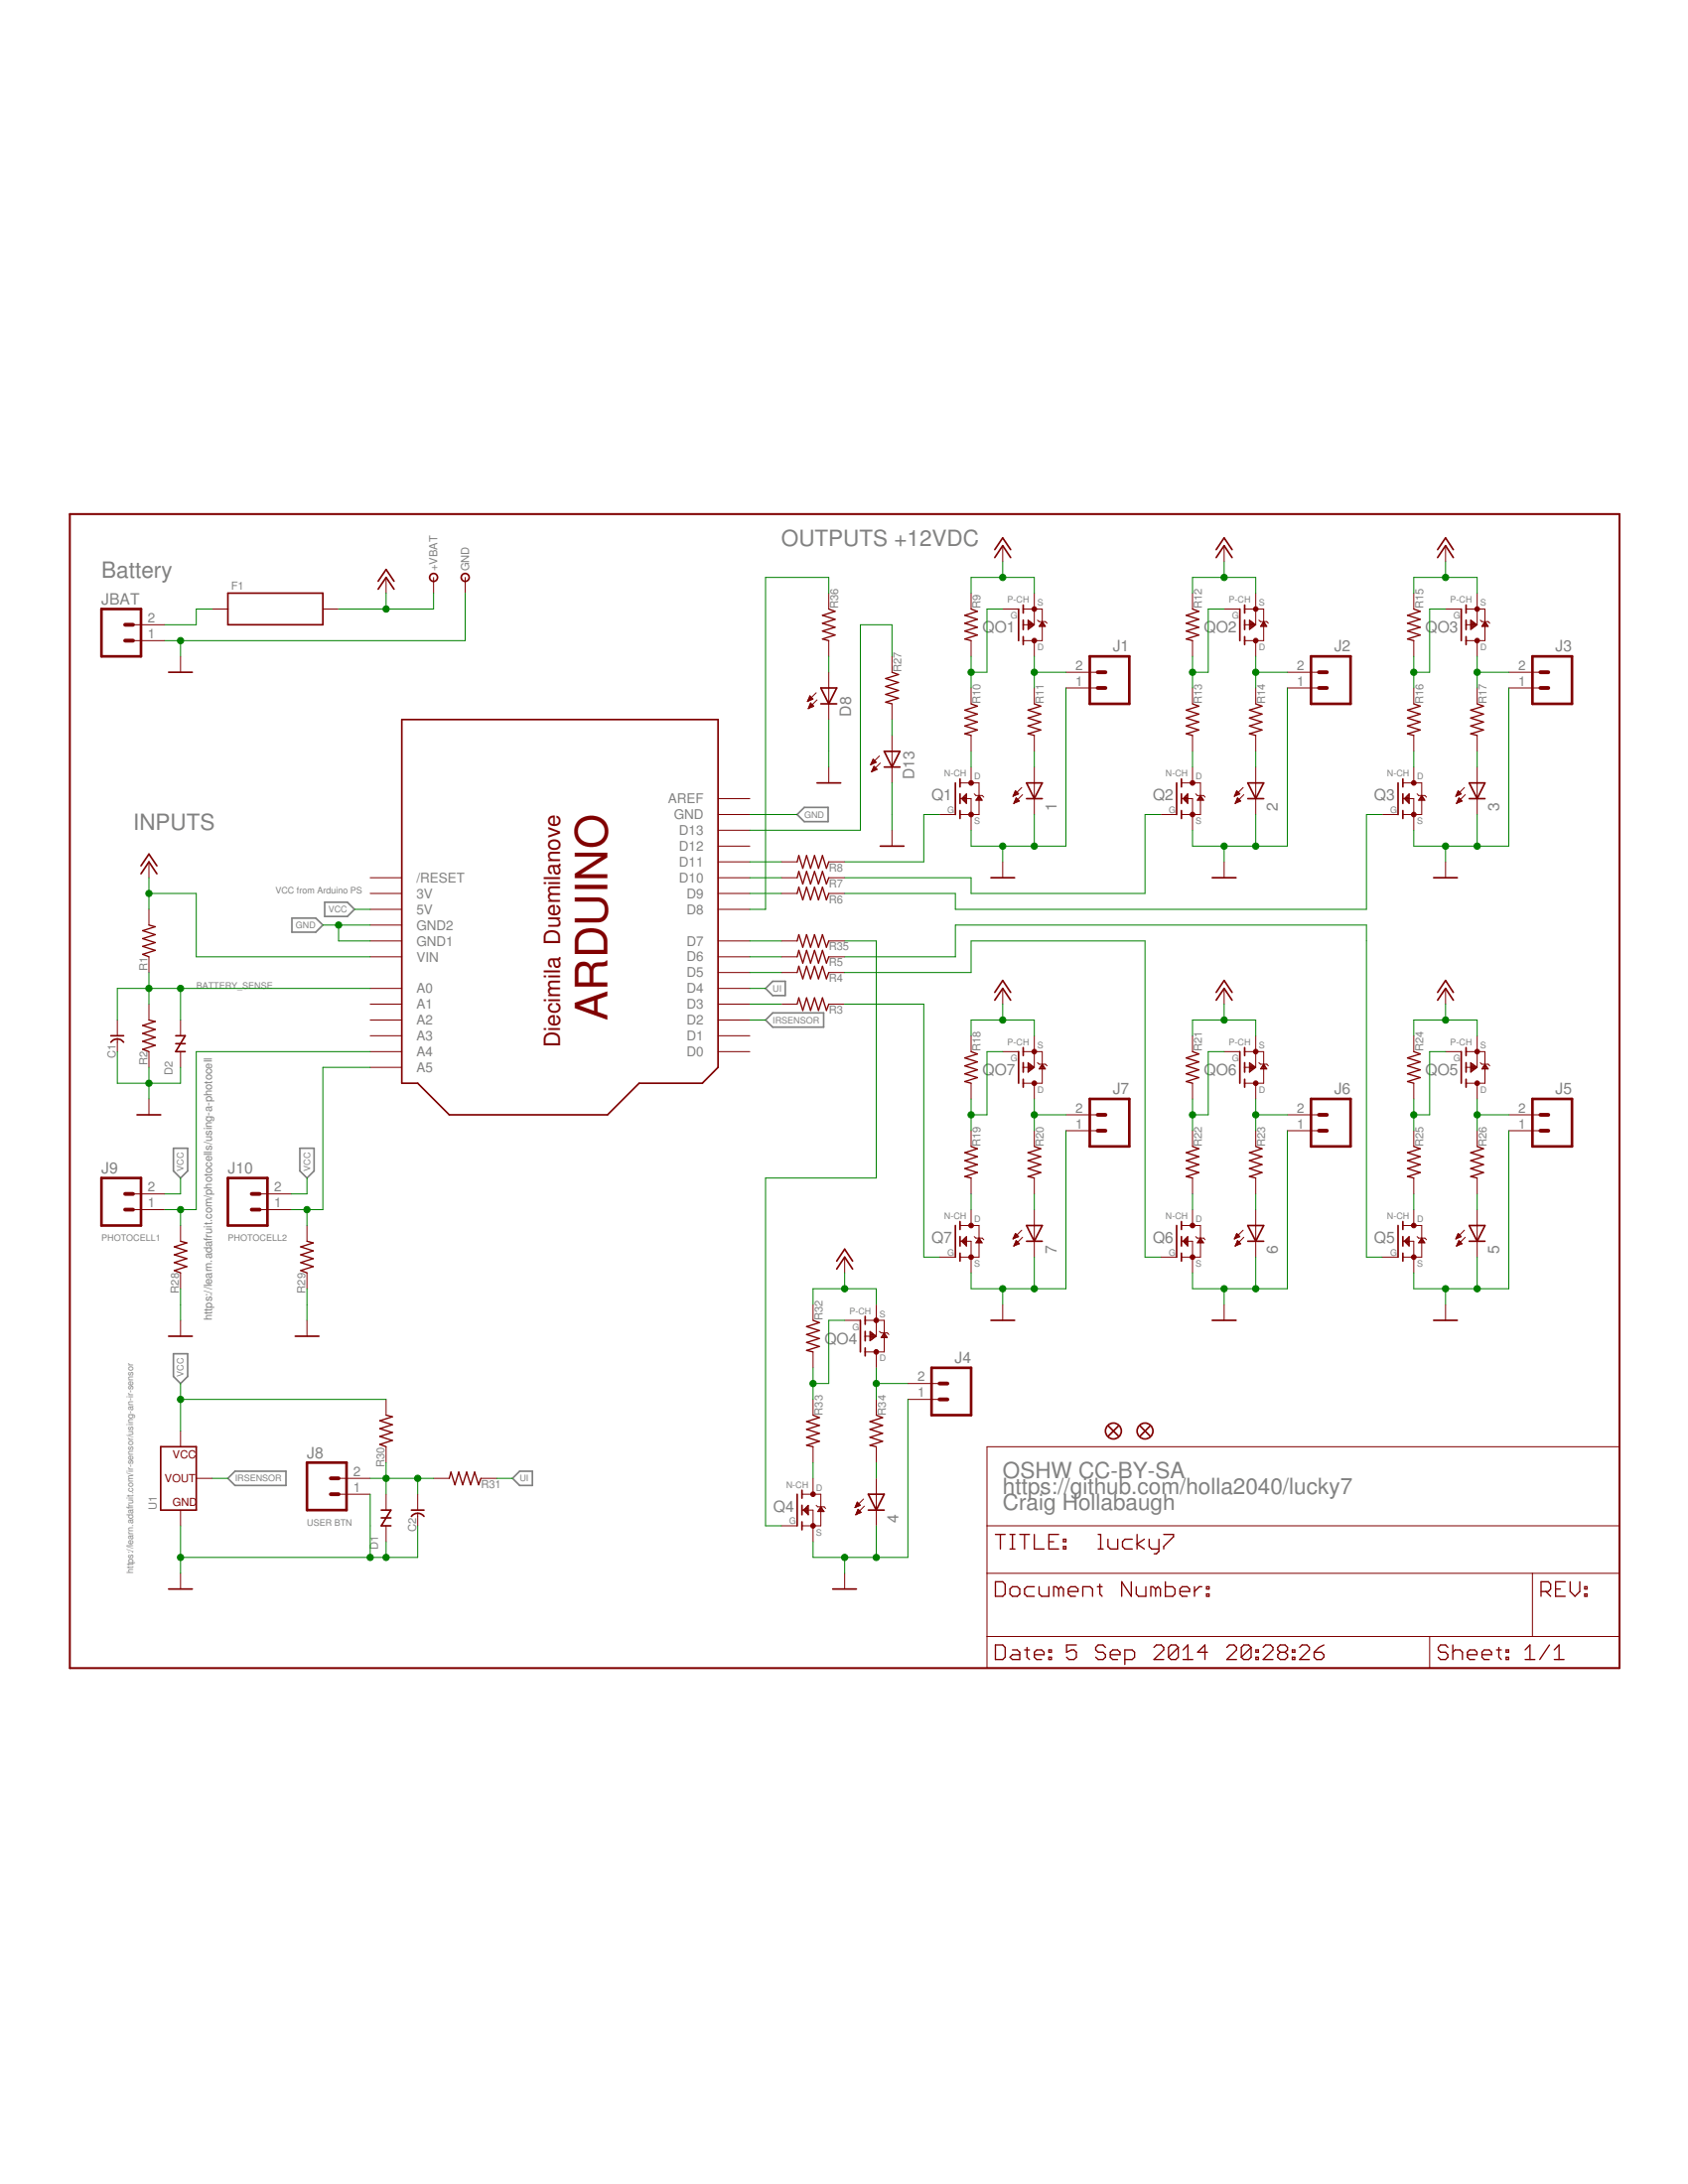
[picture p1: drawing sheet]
<svg xmlns="http://www.w3.org/2000/svg" width="216mm" height="279mm" viewBox="0 0 216 279" stroke-linecap="round" stroke-linejoin="round" font-family="sans-serif">
<path d="M37.3 117.5h3.1l.9 .8-.9 1h-3.1zM41.5 115.4h2.9l.9 .9-.9 .9h-2.9zM102 104.2l.9-.9h3v1.8h-3zM97.9 130.5l.9-.9h6.5v1.8h-6.5zM97.9 126.4l.9-.9h1.6v1.9h-1.6zM22.2 146.9h1.8v2.9l-.9 .9-.9-.9zM38.4 146.9h1.8v2.9l-.9 .9-.9-.9zM22.2 173.2h1.8v2.9l-.9 .9-.9-.9zM29.1 189.1l1-.9h6.5v1.8h-6.5zM66.5 188.2h1.6v1.8h-1.6l-.9-.9z" fill="none" stroke="#808080" stroke-width=".21"/>
<path d="M8.9 65.8h198.2v147.6h-198.2z" fill="none" stroke="#800000" stroke-width=".25"/>
<g fill="none" stroke="#800000" stroke-width=".13">
<path d="M17 79.9h4.1M27.1 77.9h2M41.3 77.9h2M49.4 73.9v2M55.5 73.9v2M59.5 73.9v2M106 75.9v2M124.2 75.9v2M128.2 77.9h2.1M128.2 69.8v2M130.9 79.9h1.4M130.9 77.9h2.4v4.1h-2.4"/>
<path d="M131.5 79.5h.3M131.5 79.8h.7M131.5 79.7h.5M131.5 79.7h.4M131.5 79.3l.8 .6-.8 .6zM131.5 79.5h.2M131.5 79.4h.1M132.3 75.9v4M132.7 79.3l.2 .2h.8l.2 .2M133.1 79.9h.5M133.1 79.8h.4M133.2 79.7h.3"/>
<path d="M133.2 79.7h.2M133.3 79.5l.4 .6h-.8zM152.5 75.9v2M156.6 77.9h2M156.6 69.8v2M159.2 79.9h1.4M159.2 77.9h2.4v4.1h-2.4M159.8 79.5h.3M159.8 79.8h.7M159.8 79.7h.6M159.8 79.7h.4M159.8 79.5h.2"/>
<path d="M159.8 79.4h.1M159.8 79.3l.8 .6-.8 .6zM160.6 75.9v4M161 79.3l.2 .2h.8l.2 .2M161.4 79.9h.5M161.4 79.8h.4M161.5 79.7h.3M161.5 79.7h.2M161.6 79.5l.4 .6h-.8zM180.8 75.9v2M184.9 77.9h2M184.9 69.8v2"/>
<path d="M187.5 79.9h1.4M187.5 77.9h2.4v4.1h-2.4M188.1 79.5h.3M188.1 79.8h.7M188.1 79.7h.6M188.1 79.7h.5M188.1 79.5h.2M188.1 79.4h.1M188.1 79.3l.8 .6-.8 .6zM188.9 75.9v4M189.3 79.3l.2 .2h.9l.1 .2M189.7 79.9h.5"/>
<path d="M189.7 79.8h.4M189.8 79.7h.3M189.9 79.7h.1M189.9 79.5l.5 .6h-.9zM17 82h4.1M23.1 84v2M103.3 89.7h.1M103.3 89.6h.3M103.4 89.5h.4M103.4 89.4h.5M103.4 90.6h.1M103.4 90.5h.4"/>
<path d="M103.5 89.3h.4M103.5 90.4h.5M103.5 89.2h.3M103.5 89.1h.2M103.5 90.3h.6M103.6 89h.1M103.6 90.2h.3M103.6 89l.4 .4-.7 .3zM103.6 90.1h.3M103.6 90h.2M103.7 89.9l.4 .4-.7 .4M103.7 89.9l-.3 .8"/>
<path d="M103.7 89.9h.1M104.4 88.6l-1.1 1.1M104.5 89.5l-1.1 1.2M106 82v2M106 86v6.1M106 98.1v2.1M111.4 97.7h.2M111.4 97.6h.4M111.5 98.7h.1M111.5 97.6h.5M111.5 98.6h.2M111.5 97.5h.5"/>
<path d="M111.5 97.4h.4M111.5 98.6h.4M111.6 97.3h.2M111.6 98.5h.5M111.6 97.2h.2M111.6 98.4h.5M111.7 97.1l.4 .4-.7 .3zM111.7 98.3h.3M111.7 98.2h.2M111.7 98.1h.1M111.8 98l.4 .4-.7 .3zM112.5 96.7l-1.1 1.1"/>
<path d="M112.6 97.6l-1.1 1.1M114.1 84v2M114.1 90v2.1M114.1 94.1v6.1M124.2 82v2M124.2 88v2M124.2 94.1v2M124.2 98.1v2.1M131.5 80.1h.6M131.5 80h.7M131.5 80.5h.1M131.5 80.4h.2"/>
<path d="M131.5 80.3h.3M131.5 80.2h.5M132.3 82v2M132.3 88v2M132.3 94.1v2M132.3 98.1v6.1M132.9 80.1h.8M133 80h.6M136.3 88h4.1M136.3 86h4.1M152.5 82v2M152.5 88v2"/>
<path d="M152.5 94.1v2M152.5 98.1v2.1M159.8 80.1h.6M159.8 80h.7M159.8 80.5h.1M159.8 80.4h.2M159.8 80.3h.4M159.8 80.2h.5M160.6 82v2M160.6 88v2M160.6 94.1v2M160.6 98.1v6.1"/>
<path d="M161.2 80.1h.8M161.3 80h.6M164.7 88h4M164.7 86h4M180.8 82v2M180.8 88v2M180.8 94.1v2M180.8 98.1v2.1M188.1 80.1h.6M188.1 80h.7M188.1 80.5h.1M188.1 80.4h.3"/>
<path d="M188.1 80.3h.4M188.1 80.2h.5M188.9 82v2M188.9 88v2M188.9 94.1v2M188.9 98.1v6.1M189.6 80.1h.7M189.6 80h.6M193 88h4M193 86h4M19 110.3v2M19 116.3v2"/>
<path d="M47.3 116.3h4.1M47.3 114.3h4.1M47.3 112.3h4.1M47.3 118.3h4.1M91.8 116.3h4.1M91.8 114.3h4.1M91.8 112.3h4.1M91.8 110.3h4.1M91.8 108.2h4.1M91.8 106.2h4.1M91.8 104.2h4.1M91.8 102.2h4.1"/>
<path d="M99.9 114.3h2.1M99.9 112.3h2.1M99.9 110.3h2.1M106 114.3h2M106 112.3h2M106 110.3h2M114.1 106.2v2M120.2 104.2h2M122.8 100.2h2.4v4h-2.4M122.8 102.2h1.4v4M123 102.2l.6-.6v1.2zM123 102.2h.6"/>
<path d="M123 102.1h.6M123.1 102.3h.5M123.1 102h.5M123.2 102.4h.4M123.2 102h.4M123.3 101.9h.3M123.3 102.5h.3M123.4 101.8h.2M123.4 102.6h.2M123.5 102.7h.1M123.5 101.7h.1M123.6 102.8h.1"/>
<path d="M123.6 101.6h.1M124.6 101.6l.2 .2h.8l.2 .2M124.9 102.3h.7M124.9 102.2h.6M125 102.1h.5M125 102h.4M125.1 102h.2M125.2 101.9h.1M125.2 101.8l.4 .6h-.8zM128.2 110.3v2M129.6 101.9h.1M129.6 101.8h.2"/>
<path d="M129.6 101.7h.4M129.7 102.8h.1M129.7 101.6h.5M129.7 102.7h.2M129.7 101.5h.5M129.8 102.6h.4M129.8 101.4h.3M129.8 102.5h.5M129.8 101.3h.2M129.8 102.4h.5M129.8 101.2h.1M129.9 102.3h.3"/>
<path d="M129.9 101.2l.4 .4-.7 .3zM129.9 102.2h.2M129.9 102.1h.1M130 102.1l.4 .4-.7 .3zM130.7 100.8l-1.1 1.1M130.8 101.7l-1.1 1.1M148.5 104.2h2M151.1 100.2h2.4v4h-2.4M151.1 102.2h1.4v4M151.4 102.2h.5M151.4 102.1h.5M151.4 102.3h.5"/>
<path d="M151.4 102h.5M151.5 102.4h.4M151.5 102h.4M151.6 101.9h.3M151.6 102.5h.3M151.7 101.8h.2M151.7 102.6h.2M151.8 102.7h.1M151.8 101.7h.1M151.9 102.8h.1M151.9 101.6h.1M151.9 101.6v1.2l-.6-.6z"/>
<path d="M152.9 101.6l.2 .2h.8l.2 .2M153.2 102.3h.7M153.2 102.2h.6M153.3 102.1h.5M153.4 102h.3M153.4 102h.2M153.5 101.9h.1M153.5 101.8l.4 .6h-.8zM156.6 110.3v2M157.9 101.9h.1M157.9 101.8h.2M158 101.7h.3"/>
<path d="M158 102.8h.1M158 101.6h.5M158 102.7h.2M158 101.5h.5M158.1 102.6h.4M158.1 101.4h.3M158.1 102.5h.6M158.1 101.3h.2M158.2 102.4h.4M158.2 101.2h.1M158.2 102.3h.3M158.2 101.2l.4 .4-.7 .3z"/>
<path d="M158.2 102.2h.2M158.3 102.1h.1M158.3 102.1l.4 .4-.7 .3zM159 100.8l-1.1 1.1M159.1 101.7l-1.1 1.1M176.8 104.2h2M179.4 100.2h2.4v4h-2.4M179.4 102.2h1.4v4M179.6 102.2l.6-.6v1.2zM179.7 102.2h.5M179.7 102.1h.5M179.8 102.3h.4"/>
<path d="M179.8 102h.4M179.9 102.4h.3M179.9 102h.3M179.9 101.9h.3M179.9 102.5h.3M180 101.8h.2M180 102.6h.2M180.1 102.7h.1M180.1 101.7h.1M180.2 102.8h.1M180.2 101.6h.1M181.3 101.6l.1 .2h.8l.3 .2"/>
<path d="M181.5 102.3h.7M181.5 102.2h.6M181.6 102.1h.5M181.7 102h.3M181.8 101.9h.1M181.8 101.8l.4 .6h-.8zM184.9 110.3v2M186.2 101.9h.1M186.2 101.8h.2M186.3 101.7h.3M186.3 102.8h.1M186.3 101.6h.5"/>
<path d="M186.4 102.7h.2M186.4 101.5h.4M186.4 102.6h.4M186.4 101.4h.4M186.4 102.5h.6M186.4 101.3h.3M186.5 102.4h.4M186.5 101.2h.1M186.5 102.3h.3M186.5 101.2l.4 .4-.7 .3zM186.5 102.2h.3M186.6 102.1h.1"/>
<path d="M186.6 102.1l.4 .4-.7 .3zM187.3 100.8l-1.1 1.1M187.4 101.7l-1.1 1.1M15 130.5v2M15 132.9v1.6M19 122.4v2M19 128.5v2M19 134.5v2M23.1 130.5v2M23.1 134.5v2M47.3 134.5h4.1M47.3 132.5h4.1"/>
<path d="M47.3 130.5h4.1M47.3 128.5h4.1M47.3 126.4h4.1M47.3 122.4h4.1M47.3 120.4h4.1M47.3 136.5h4.1M91.8 134.5h4.1M91.8 132.5h4.1M91.8 130.5h4.1M91.8 128.5h4.1M91.8 126.4h4.1M91.8 124.4h4.1"/>
<path d="M91.8 122.4h4.1M91.8 120.4h4.1M99.9 128.5h2.1M99.9 124.4h2.1M99.9 122.4h2.1M99.9 120.4h2.1M106 128.5h2M106 124.4h2M106 122.4h2M106 120.4h2M124.2 132.5v2M124.2 138.6v2"/>
<path d="M128.2 134.5h2.1M128.2 126.4v2.1M130.9 134.5h2.4v4.1h-2.4M130.9 136.5h1.4M131.5 136.7h.6M131.5 136.6h.7M131.5 136.5h.8M131.5 136.4h.6M131.5 136.4h.5M131.5 136.3h.4M131.5 136.2h.3M131.5 137.2h.1"/>
<path d="M131.5 137.1h.1M131.5 137h.2M131.5 136.9h.3M131.5 136.8h.5M131.5 136.1h.2M131.5 136h.1M132.3 132.5v4M132.3 138.6v2M132.3 136.5l-.8-.5v1.2M132.3 136.5l-.8 .7M132.7 136l.2 .1h.8l.2 .3M132.9 136.7h.8"/>
<path d="M133 136.6h.6M133.1 136.5h.5M133.1 136.4h.4M133.2 136.4h.3M133.2 136.3h.2M133.3 136.2h.1M133.3 136.1l.4 .7h-.8zM152.5 132.5v2M152.5 138.6v2M156.6 134.5h2M156.6 126.4v2.1M159.2 134.5h2.4v4.1h-2.4"/>
<path d="M159.2 136.5h1.4M159.8 136.7h.6M159.8 136.6h.7M159.8 136.5h.8M159.8 136.4h.7M159.8 136.4h.5M159.8 136.3h.4M159.8 136.2h.3M159.8 137.2h.1M159.8 137.1h.1M159.8 137h.2M159.8 136.9h.4"/>
<path d="M159.8 136.8h.5M159.8 136.1h.2M159.8 136h.1M160.6 132.5v4M160.6 138.6v2M160.6 136.5l-.8-.5v1.2M160.6 136.5l-.8 .7M161 136l.2 .1h.8l.2 .3M161.2 136.7h.8M161.3 136.6h.6M161.4 136.5h.5M161.4 136.4h.4"/>
<path d="M161.5 136.4h.3M161.5 136.3h.2M161.6 136.2h.1M161.6 136.1l.4 .7h-.8zM180.8 132.5v2M180.8 138.6v2M184.9 134.5h2M184.9 126.4v2.1M187.5 134.5h2.4v4.1h-2.4M187.5 136.5h1.4M188.1 136.7h.6M188.1 136.6h.7"/>
<path d="M188.1 136.5h.8M188.1 136.4h.7M188.1 136.4h.6M188.1 136.3h.4M188.1 136.2h.3M188.1 137.2h.1M188.1 137.1h.1M188.1 137h.3M188.1 136.9h.4M188.1 136.8h.5M188.1 136.1h.2M188.1 136h.1"/>
<path d="M188.9 132.5v4M188.9 138.6v2M188.9 136.5l-.8-.5v1.2M188.9 136.5l-.8 .7M189.3 136l.2 .1h.9l.1 .3M189.6 136.7h.7M189.6 136.6h.6M189.7 136.5h.5M189.7 136.4h.4M189.8 136.4h.3M189.9 136.3h.1M189.9 136.1l.5 .7h-.9z"/>
<path d="M189.9 136.2h.1M17 154.7h4.1M17 152.7h4.1M19 140.6v2M23.1 156.8v2M33.2 154.7h4.1M33.2 152.7h4.1M39.3 156.8v2M122.8 158.8h1.4v4M122.8 156.8h2.4v4h-2.4M123 158.8l.6-.6v1.2zM123 158.8h.6"/>
<path d="M123 158.7h.6M123.1 158.9h.5M123.1 158.7h.5M123.2 159h.4M123.2 158.6h.4M123.3 158.5h.3M123.3 159.1h.3M123.4 158.4h.2M123.4 159.2h.2M123.5 159.3h.1M123.5 158.3h.1M123.6 159.4h.1"/>
<path d="M123.6 158.2h.1M124.2 144.7v2M124.2 150.7v2M124.2 154.7v2.1M124.6 158.2l.2 .2h.8l.2 .2M124.9 158.9h.7M124.9 158.8h.6M125 158.7h.5M125.1 158.7h.3M125.1 158.6h.2M125.2 158.5h.1M125.2 158.4l.4 .6h-.8z"/>
<path d="M129.6 158.5h.1M129.6 158.4h.2M129.6 158.3h.4M129.7 159.4h.1M129.7 158.2h.5M129.7 159.3h.2M129.7 158.1h.5M129.8 159.2h.4M129.8 158h.3M129.8 159.1h.6M129.8 157.9h.2M129.8 159h.5"/>
<path d="M129.8 157.9h.1M129.9 158.9h.3M129.9 157.8l.4 .4-.7 .3zM129.9 158.8h.2M129.9 158.7h.1M130 158.7l.4 .4-.7 .3zM130.7 157.4l-1.1 1.1M130.8 158.3l-1.1 1.1M132.3 144.7v2M132.3 150.7v2M132.3 154.7v6.1M136.3 144.7h4.1"/>
<path d="M136.3 142.6h4.1M151.1 158.8h1.4v4M151.1 156.8h2.4v4h-2.4M151.3 158.8h.6M151.4 158.7h.5M151.4 158.9h.5M151.5 158.6h.4M151.5 159h.4M151.6 158.5h.3M151.6 159.1h.3M151.7 159.2h.2M151.7 158.4h.2"/>
<path d="M151.8 159.3h.1M151.8 158.3h.1M151.9 159.4h.1M151.9 158.2h.1M151.9 158.2v1.2l-.6-.6zM152.5 144.7v2M152.5 150.7v2M152.5 154.7v2.1M152.9 158.2l.2 .2h.8l.2 .2M153.2 158.9h.7M153.2 158.8h.6M153.3 158.7h.5"/>
<path d="M153.4 158.7h.3M153.4 158.6h.2M153.5 158.5h.1M153.5 158.4l.4 .6h-.8zM157.9 158.5h.1M157.9 158.4h.2M158 158.3h.3M158 159.4h.1M158 158.2h.5M158 159.3h.3M158.1 158.1h.4M158.1 159.2h.4"/>
<path d="M158.1 158h.3M158.1 159.1h.6M158.1 157.9h.2M158.2 159h.4M158.2 157.9h.1M158.2 158.9h.3M158.2 157.8l.4 .4-.7 .3zM158.2 158.8h.2M158.3 158.7h.1M158.3 158.7l.4 .4-.7 .3zM159 157.4l-1.1 1.1M159.1 158.3l-1.1 1.1"/>
<path d="M160.6 144.7v2M160.6 150.7v2M160.6 154.7v6.1M164.7 144.7h4M164.7 142.6h4M179.4 158.8h1.4v4M179.4 156.8h2.4v4h-2.4M179.6 158.8l.6-.6v1.2zM179.7 158.8h.5M179.7 158.7h.5M179.7 158.9h.5M179.8 158.7h.4"/>
<path d="M179.9 158.6h.3M179.9 159h.3M179.9 158.5h.3M179.9 159.1h.3M180 158.4h.2M180 159.2h.2M180.1 159.3h.1M180.1 158.3h.1M180.2 159.4h.1M180.2 158.2h.1M180.8 144.7v2M180.8 150.7v2"/>
<path d="M180.8 154.7v2.1M181.3 158.2l.1 .2h.8l.3 .2M181.5 158.9h.7M181.5 158.8h.6M181.6 158.7h.5M181.7 158.7h.3M181.7 158.6h.3M181.8 158.5h.1M181.8 158.4l.4 .6h-.8zM186.2 158.5h.1M186.2 158.4h.2M186.3 158.3h.3"/>
<path d="M186.3 159.4h.1M186.3 158.2h.6M186.4 159.3h.2M186.4 158.1h.4M186.4 159.2h.4M186.4 158h.4M186.4 159.1h.6M186.4 157.9h.2M186.5 159h.4M186.5 157.9h.1M186.5 158.9h.3M186.5 157.8l.4 .4-.7 .3z"/>
<path d="M186.5 158.8h.3M186.6 158.7h.1M186.6 158.7l.4 .4-.7 .3zM187.3 157.4l-1.1 1.1M187.4 158.3l-1.1 1.1M188.9 144.7v2M188.9 150.7v2M188.9 154.7v6.1M193 144.7h4M193 142.6h4M23.1 162.8v2.1M23.1 168.9v2"/>
<path d="M39.3 162.8v2.1M39.3 168.9v2M49.4 179v2M104 166.9v2M104 173v2M104 179v2M108 168.9h2M108 160.8v2M110.7 170.9h1.4M110.7 168.9h2.4v4.1h-2.4M111.3 171.1h.5M111.3 171h.7"/>
<path d="M111.3 170.8h.7M111.3 170.8h.5M111.3 170.7h.4M111.3 170.6h.3M111.3 170.3l.8 .6-.8 .6zM111.3 171.5h.1M111.3 171.4h.2M111.3 171.3h.3M111.3 171.2h.4M111.3 170.5h.2M111.3 170.4h.1M112.1 166.9v4"/>
<path d="M112.1 173v2M112.1 179v2M112.5 170.3l.2 .2h.8l.2 .2M112.7 171.1h.8M112.8 171h.6M112.8 170.9h.5M112.9 170.8h.4M112.9 170.8h.3M113 170.7h.2M113.1 170.6h.1M113.1 170.5l.4 .6h-.8zM116.1 179h4.1"/>
<path d="M116.1 177h4.1M120.2 160.8h2M128.2 166.9v2M148.5 160.8h2M156.6 166.9v2M176.8 160.8h2M184.9 166.9v2M23.1 183.1v2M23.1 193.2v2M25.1 189.1h2M43.3 189.1h4M43.3 191.2h4"/>
<path d="M49.4 185.1v2M49.4 191.2v2M49.4 195.2v2M53.4 191.2v2M53.4 193.6v1.6M55.5 189.1h2M61.5 189.1h2M99.9 195.2h2.1M102.6 191.2h2.4v4h-2.4M102.6 193.2h1.4v4M102.8 193.2l.6-.6v1.2zM102.8 193.1h.6"/>
<path d="M102.8 193.3h.6M102.9 193.1h.5M102.9 193.3h.5M103 193h.4M103 193.4h.4M103.1 192.9h.3M103.1 193.5h.3M103.1 192.8h.3M103.2 193.6h.2M103.3 192.7h.1M103.3 193.7h.1M103.3 192.6h.1"/>
<path d="M103.4 193.8h.1M104 185.1v2M104 189.1v2.1M104.4 192.6l.2 .2h.8l.2 .2M104.6 193.3h.8M104.7 193.3h.6M104.8 193.1h.4M104.9 193h.2M104.9 192.9h.2M105 192.8l.4 .6h-.8zM105 192.8h.1M109.4 192.8h.1"/>
<path d="M109.4 192.7h.3M109.5 193.8h.1M109.5 192.6h.4M109.5 193.7h.2M109.5 192.5h.5M109.5 193.6h.4M109.5 192.4h.4M109.6 193.5h.5M109.6 192.3h.2M109.6 193.4h.5M109.6 192.3h.1M109.6 193.3h.4"/>
<path d="M109.6 192.2l-.3 .7M109.6 192.2l.4 .4-.7 .3M109.6 192.2h.1M109.7 193.3h.2M109.7 193.1h.1M109.7 193.1l.5 .4-.7 .3zM110.4 191.8l-1.1 1.1M110.6 192.7l-1.1 1.1M112.1 185.1v2M112.1 189.1v6.1M126.2 185.1h80.9v28.3h-80.9zM126.2 195.2h80.9"/>
<path d="M23.1 201.3v2M108 201.3v2M126.2 201.3h80.9M126.2 209.4h80.9M182.9 209.4v4M196 201.3v8.1"/>
</g>
<g fill="none" stroke="#800000" stroke-width=".17">
<path d="M106 77.9l.8 .3-1.6 .5 1.6 .5-1.6 .5 1.6 .5-1.6 .5 1.6 .5-1.6 .5 .8 .3M124.2 77.9l.8 .3-1.6 .5 1.6 .5-1.6 .5 1.6 .5-1.6 .5 1.6 .5-1.6 .5 .8 .3M152.5 77.9l.8 .3-1.6 .5 1.6 .5-1.6 .5 1.6 .5-1.6 .5 1.6 .5-1.6 .5 .8 .3M180.8 77.9l.9 .3-1.7 .5 1.7 .5-1.7 .5 1.7 .5-1.7 .5 1.7 .5-1.7 .5 .8 .3M114.1 86l.8 .3-1.6 .5 1.6 .5-1.6 .5 1.6 .5-1.6 .5 1.6 .5-1.6 .5 .8 .2M124.2 90l.8 .3-1.6 .5 1.6 .6-1.6 .5 1.6 .5-1.6 .5 1.6 .5-1.6 .5 .8 .2M132.3 90l.8 .3-1.6 .5 1.6 .6-1.6 .5 1.6 .5-1.6 .5 1.6 .5-1.6 .5 .8 .2M152.5 90l.8 .3-1.6 .5 1.6 .6-1.6 .5 1.6 .5-1.6 .5 1.6 .5-1.6 .5 .8 .2M160.6 90l.8 .3-1.6 .5 1.6 .6-1.6 .5 1.6 .5-1.6 .5 1.6 .5-1.6 .5 .8 .2M180.8 90l.9 .3-1.7 .5 1.7 .6-1.7 .5 1.7 .5-1.7 .5 1.7 .5-1.7 .5 .8 .2M188.9 90l.8 .3-1.6 .5 1.6 .6-1.6 .5 1.6 .5-1.6 .5 1.6 .5-1.6 .5 .8 .2M19 118.3l.9 .3-1.7 .5 1.7 .5-1.7 .5 1.7 .5-1.7 .5 1.7 .5-1.7 .5 .8 .3"/>
<path d="M102 114.3l.2-.8 .5 1.6 .5-1.6 .5 1.6 .5-1.6 .5 1.6 .5-1.6 .5 1.6 .3-.8M102 112.3l.2-.8 .5 1.6 .5-1.6 .5 1.6 .5-1.6 .5 1.6 .5-1.6 .5 1.6 .3-.8M102 110.3l.2-.8 .5 1.6 .5-1.6 .5 1.6 .5-1.6 .5 1.6 .5-1.6 .5 1.6 .3-.8M19 130.5l.9 .2-1.7 .5 1.7 .5-1.7 .5 1.7 .5-1.7 .5 1.7 .5-1.7 .5 .8 .3M102 128.5l.2-.8 .5 1.6 .5-1.6 .5 1.6 .5-1.6 .5 1.6 .5-1.6 .5 1.6 .3-.8M102 124.4l.2-.8 .5 1.6 .5-1.6 .5 1.6 .5-1.6 .5 1.6 .5-1.6 .5 1.6 .3-.8M102 122.4l.2-.8 .5 1.6 .5-1.6 .5 1.6 .5-1.6 .5 1.6 .5-1.6 .5 1.6 .3-.8M102 120.4l.2-.8 .5 1.6 .5-1.6 .5 1.6 .5-1.6 .5 1.6 .5-1.6 .5 1.6 .3-.8M124.2 134.5l.8 .3-1.6 .5 1.6 .5-1.6 .6 1.6 .5-1.6 .5 1.6 .5-1.6 .5 .8 .2M152.5 134.5l.8 .3-1.6 .5 1.6 .5-1.6 .6 1.6 .5-1.6 .5 1.6 .5-1.6 .5 .8 .2M180.8 134.5l.9 .3-1.7 .5 1.7 .5-1.7 .6 1.7 .5-1.7 .5 1.7 .5-1.7 .5 .8 .2M23.1 158.8l.8 .2-1.6 .5 1.6 .5-1.6 .5 1.6 .5-1.6 .5 1.6 .5-1.6 .5 .8 .3"/>
<path d="M39.3 158.8l.8 .2-1.6 .5 1.6 .5-1.6 .5 1.6 .5-1.6 .5 1.6 .5-1.6 .5 .8 .3M124.2 146.7l.8 .3-1.6 .5 1.6 .5-1.6 .5 1.6 .5-1.6 .5 1.6 .5-1.6 .5 .8 .2M132.3 146.7l.8 .3-1.6 .5 1.6 .5-1.6 .5 1.6 .5-1.6 .5 1.6 .5-1.6 .5 .8 .2M152.5 146.7l.8 .3-1.6 .5 1.6 .5-1.6 .5 1.6 .5-1.6 .5 1.6 .5-1.6 .5 .8 .2M160.6 146.7l.8 .3-1.6 .5 1.6 .5-1.6 .5 1.6 .5-1.6 .5 1.6 .5-1.6 .5 .8 .2M180.8 146.7l.9 .3-1.7 .5 1.7 .5-1.7 .5 1.7 .5-1.7 .5 1.7 .5-1.7 .5 .8 .2M188.9 146.7l.8 .3-1.6 .5 1.6 .5-1.6 .5 1.6 .5-1.6 .5 1.6 .5-1.6 .5 .8 .2M104 168.9l.8 .3-1.6 .5 1.6 .5-1.6 .5 1.6 .5-1.6 .5 1.6 .6-1.6 .5 .8 .2M49.4 181l.8 .3-1.6 .5 1.6 .5-1.6 .5 1.6 .5-1.6 .5 1.6 .5-1.6 .5 .8 .3M57.5 189.1l.2-.8 .5 1.6 .5-1.6 .5 1.6 .5-1.6 .5 1.6 .5-1.6 .5 1.6 .3-.8M104 181l.8 .4-1.6 .5 1.6 .5-1.6 .5 1.6 .5-1.6 .5 1.6 .5-1.6 .5 .8 .2M112.1 181l.8 .4-1.6 .5 1.6 .5-1.6 .5 1.6 .5-1.6 .5 1.6 .5-1.6 .5 .8 .2"/>
<path d="M127.3 196.3h1.3M128 196.3v1.9M129.2 196.3h.6M129.2 198.2h.6M129.5 196.3v1.9M130.4 196.3h1.3M131 196.3v1.9M132.3 196.3v1.9h1.2M134.2 197.2h.6M135.4 196.3h-1.2v1.9h1.2M136 197.8h.3v.4h-.3zM136 196.9h.3v.3h-.3z"/>
<path d="M140.5 196.3h.3v1.9M140.5 198.2h.6M141.7 196.9v.9l.3 .4h1v-1.3M144.8 196.9h-.9l-.3 .3v.6l.3 .4h.9M145.4 196.3v1.9M146.4 196.9l-1 .6 1 .7M147 196.9v.9l.3 .4h.9M148.2 196.9v1.6l-.3 .3h-.3M148.8 196.3h1.3v.3l-1.3 1.2v.4M127.3 202.4h.9l.4 .3v1.2l-.4 .3h-.9zM127.3 210.4h.9l.4 .4v1.2l-.4 .3h-.9zM129.2 203.3l.3-.3h.6l.3 .3v.6l-.3 .3h-.6l-.3-.3z"/>
<path d="M129.5 211.1h.6l.3 .3v.9h-.9l-.3-.3 .3-.3h.9M131 211.1h.7M131.4 210.8v1.2l.3 .3M132.3 211.7h1.2v-.3l-.3-.3h-.6l-.3 .3v.6l.3 .3h.6M132.3 203h-.9l-.4 .3v.6l.4 .3h.9M132.9 203v.9l.3 .3h1v-1.2M134.2 212h.3v.3h-.3zM134.2 211.1h.3v.3h-.3zM135.4 203.3l-.3-.3h-.3v1.2M135.4 203.3l.3-.3 .3 .3v.9M135.4 203.3v.9M136.6 203.6h1.3v-.3l-.3-.3h-.7l-.3 .3v.6l.3 .3h.7"/>
<path d="M137.7 210.4h-1.3v1l.7-.3h.3l.3 .3v.6l-.3 .3h-.7l-.3-.3M138.5 204.2v-1.2h.9l.3 .3v.9M140.4 203h.6M140.7 202.7v1.2l.3 .3M141.4 210.8l-.3-.4h-.6l-.4 .4v.3l.4 .3h.6l.3 .3v.3l-.3 .3h-.6l-.4-.3M142 211.7h1.3v-.3l-.4-.3h-.6l-.3 .3v.6l.3 .3h.6M143.9 212.3h.9l.3-.3v-.6l-.3-.3h-.9v1.8M144.7 202.4v1.8l-1.2-1.8v1.8M145.3 203v.9l.3 .3h1v-1.2M147.6 210.8l.3-.4h.6l.3 .4v.3l-1.2 1.2h1.2M147.8 203.3l-.3-.3h-.3v1.2M147.8 203.3v.9"/>
<path d="M147.8 203.3l.3-.3 .3 .3v.9M149.1 202.4v1.8h.9l.3-.3v-.6l-.3-.3h-.9M150.7 210.8v1.2l-.3 .3h-.6l-.3-.3M150.7 210.8l-.3-.4h-.6l-.3 .4v1.2M150.7 210.8l-1.2 1.2M150.9 203.6h1.2v-.3l-.3-.3h-.6l-.3 .3v.6l.3 .3h.6M151.3 212.3h1.3M151.3 211.1l.6-.7v1.9M152.8 203v1.2M153.7 203h-.3l-.6 .6M154.3 203.9h.3v.3h-.3zM154.3 203h.3v.3h-.3z"/>
<path d="M154.4 211.4h-1.2l.9-1v1.9M156.9 210.8l.3-.4h.6l.4 .4v.3l-1.3 1.2h1.3M160 210.8v1.2l-.3 .3h-.6l-.3-.3M160 210.8l-.3-.4h-.6l-.3 .4v1.2M160 210.8l-1.2 1.2M160.6 212h.4v.3h-.4zM160.6 211.1h.4v.3h-.4zM161.6 210.8l.3-.4h.6l.3 .4v.3l-1.2 1.2h1.2M163.7 211.4l-.3 .3v.3l.3 .3h.7l.3-.3v-.3l-.3-.3M163.7 211.4l-.3-.3v-.3l.3-.4h.7l.3 .4v.3l-.3 .3M163.7 211.4h.7M165.3 212h.3v.3h-.3z"/>
<path d="M165.3 211.1h.3v.3h-.3zM166.2 210.8l.3-.4h.7l.3 .4v.3l-1.3 1.2h1.3M168.1 211.4h.9l.3 .3v.3l-.3 .3h-.6l-.3-.3zM169.3 210.4l-.6 .4-.6 .6M185.2 210.8l-.3-.4h-.6l-.3 .4v.3l.3 .3h.6l.3 .3v.3l-.3 .3h-.6l-.3-.3M185.8 211.4l.3-.3h.7l.2 .3v.9M185.8 210.4v1.9M187.7 211.7h1.2v-.3l-.3-.3h-.6l-.3 .3v.6l.3 .3h.6M189.5 211.7h1.3v-.3l-.3-.3h-.7l-.3 .3v.6l.3 .3h.7M191.4 211.1h.6M191.7 210.8v1.2l.3 .3M192.6 212h.4v.3h-.4z"/>
<path d="M192.6 211.1h.4v.3h-.4zM195.1 212.3h1.2M195.1 211.1l.6-.7v1.9M197.1 203.6h.9l.3-.3v-.6l-.3-.3h-.9v1.8M197.7 203.6l.6 .6M198.2 210.4l-1.3 1.9M198.8 212.3h1.2M198.8 211.1l.6-.7v1.9M199 203.3h.6M200.2 202.4h-1.2v1.8h1.2M200.8 202.4v1.2l.6 .6 .7-.6v-1.2M202.7 203.9h.3v.3h-.3z"/>
<path d="M202.7 203h.3v.3h-.3z"/>
</g>
<g fill="none" stroke="#800000" stroke-width=".21">
<path d="M29.1 75.9h12.2v4h-12.2zM48.4 75.4l1-1.5 1 1.5M48.4 74.4l1-1.5 1 1.5M127.2 71.3l1-1.5 1.1 1.5M127.2 70.3l1-1.5 1.1 1.5M130.3 77.9v4.1M130.9 77.4v1M130.9 79.3v1.2M155.6 71.3l1-1.5 1 1.5M155.6 70.3l1-1.5 1 1.5M158.6 77.9v4.1M159.2 77.4v1"/>
<path d="M159.2 79.3v1.2M183.9 71.3l1-1.5 1 1.5M183.9 70.3l1-1.5 1 1.5M186.9 77.9v4.1M187.5 77.4v1M187.5 79.3v1.2M21.6 86h3M51.4 92.1h40.4v44.4l-2 2.1h-8.1l-4 4h-20.2l-4.1-4h-2zM105 88h2l-1 2zM105 90h2M113.1 96.1h2l-1 2zM113.1 98.1h2"/>
<path d="M122.8 99.7v1M130.9 81.4v1.1M151.1 99.7v1M159.2 81.4v1.1M179.4 99.7v1M187.5 81.4v1.1M18 111.8l1-1.5 1.1 1.5M18 110.8l1-1.5 1.1 1.5M104.5 100.2h3M112.6 108.2h3M122.2 100.2v4M122.8 101.6v1.2"/>
<path d="M122.8 103.7v1M126.7 112.3h3.1M131.3 100.2h2l-1 2zM131.3 102.2h2M150.5 100.2v4M151.1 101.6v1.2M151.1 103.7v1M155 112.3h3.1M159.6 102.2h2M159.6 100.2h2l-1 2zM178.8 100.2v4M179.4 101.6v1.2"/>
<path d="M179.4 103.7v1M183.4 112.3h3M187.9 102.2h2M187.9 100.2h2l-1 2zM14.2 133.3a1 1 0 0 1 1.6 0M14.2 132.5h1.6M22.5 132.5h1.2l-1.2 2h1.2M22.5 133.5h1.2M127.2 128l1-1.6 1.1 1.6M127.2 127l1-1.6 1.1 1.6M130.3 134.5v4.1M130.9 134v1"/>
<path d="M130.9 136v1.2M130.9 138.1v1M155.6 128l1-1.6 1 1.6M155.6 127l1-1.6 1 1.6M158.6 134.5v4.1M159.2 134v1M159.2 136v1.2M159.2 138.1v1M183.9 128l1-1.6 1 1.6M183.9 127l1-1.6 1 1.6M186.9 134.5v4.1M187.5 134v1"/>
<path d="M187.5 136v1.2M187.5 138.1v1M17.5 142.6h3.1M122.2 156.8v4M122.8 156.3v1M122.8 158.2v1.2M131.3 156.8h2l-1 2zM131.3 158.8h2M150.5 156.8v4M151.1 156.3v1M151.1 158.2v1.2M159.6 158.8h2"/>
<path d="M159.6 156.8h2l-1 2zM178.8 156.8v4M179.4 156.3v1M179.4 158.2v1.2M187.9 158.8h2M187.9 156.8h2l-1 2zM21.6 170.9h3M37.8 170.9h3M107 162.3l1-1.5 1.1 1.5M107 161.3l1-1.5 1.1 1.5M110 168.9v4.1M110.7 168.4v1"/>
<path d="M110.7 170.3v1.2M110.7 172.4v1.1M122.8 160.3v1M126.7 168.9h3.1M151.1 160.3v1M155 168.9h3.1M179.4 160.3v1M183.4 168.9h3M20.6 185.1h4.5v8.1h-4.5zM48.8 193.2h1.2l-1.2 2h1.2M48.8 194.2h1.2M52.6 194a1.01 1.01 0 0 1 1.6 0"/>
<path d="M52.6 193.2h1.6M102 191.2v4M102.6 190.6v1.1M102.6 192.6v1.2M102.6 194.7v1M111.1 193.2h2M111.1 191.2h2l-1 2zM141.8 182.5l1.2 1.2M143 182.5l-1.2 1.2M145.9 182.5l1.2 1.2M147.1 182.5l-1.2 1.2M21.6 203.3h3"/>
<path d="M106.5 203.3h3"/>
<circle cx="55.5" cy="73.9" r=".51"/>
<circle cx="59.5" cy="73.9" r=".51"/>
<circle cx="142.4" cy="183.1" r="1.02"/>
<circle cx="146.5" cy="183.1" r="1.02"/>
</g>
<g fill="#800000" stroke="#800000" stroke-width=".13">
<circle cx="124.2" cy="100.2" r=".3"/>
<circle cx="124.2" cy="104.2" r=".3"/>
<circle cx="132.3" cy="77.9" r=".3"/>
<circle cx="132.3" cy="82" r=".3"/>
<circle cx="152.5" cy="100.2" r=".3"/>
<circle cx="152.5" cy="104.2" r=".3"/>
<circle cx="160.6" cy="77.9" r=".3"/>
<circle cx="160.6" cy="82" r=".3"/>
<circle cx="180.8" cy="100.2" r=".3"/>
<circle cx="180.8" cy="104.2" r=".3"/>
<circle cx="188.9" cy="77.9" r=".3"/>
<circle cx="188.9" cy="82" r=".3"/>
<circle cx="124.2" cy="156.8" r=".3"/>
<circle cx="124.2" cy="160.8" r=".3"/>
<circle cx="132.3" cy="134.5" r=".3"/>
<circle cx="132.3" cy="138.6" r=".3"/>
<circle cx="152.5" cy="156.8" r=".3"/>
<circle cx="152.5" cy="160.8" r=".3"/>
<circle cx="160.6" cy="134.5" r=".3"/>
<circle cx="160.6" cy="138.6" r=".3"/>
<circle cx="180.8" cy="156.8" r=".3"/>
<circle cx="180.8" cy="160.8" r=".3"/>
<circle cx="188.9" cy="134.5" r=".3"/>
<circle cx="188.9" cy="138.6" r=".3"/>
<circle cx="104" cy="191.2" r=".3"/>
<circle cx="104" cy="195.2" r=".3"/>
<circle cx="112.1" cy="168.9" r=".3"/>
<circle cx="112.1" cy="173" r=".3"/>
</g>
<path d="M13 77.9h5v6.1h-5zM139.4 84h5v6h-5zM167.7 84h5v6h-5zM196 84h5.1v6h-5.1zM13 150.7h5v6.1h-5zM29.1 150.7h5.1v6.1h-5.1zM139.4 140.6h5v6.1h-5zM167.7 140.6h5v6.1h-5zM196 140.6h5.1v6.1h-5.1zM119.1 175h5.1v6h-5.1zM39.3 187.1h5v6.1h-5z" fill="none" stroke="#800000" stroke-width=".34"/>
<g fill="none" stroke="#800000" stroke-width=".49">
<path d="M16 79.9h1M16 82h1M140.4 86h1M140.4 88h1M168.7 86h1M168.7 88h1M197 86h1M197 88h1M16 152.7h1M16 154.7h1M32.2 152.7h1M32.2 154.7h1"/>
<path d="M140.4 142.6h1M140.4 144.7h1M168.7 142.6h1M168.7 144.7h1M197 142.6h1M197 144.7h1M120.2 177h1M120.2 179h1M42.3 189.1h1M42.3 191.2h1"/>
</g>
<g fill="none" stroke="#008000" stroke-width=".13">
<path d="M27.1 77.9h-2v2h-4M49.4 75.9v2M55.5 75.9v2h-12.2M59.5 75.9v6.1h-38.4M106 75.9v-2h-8.1v42.4h-2M124.2 75.9v-2h8.1v2M128.2 77.9h-2v8.1h-2M128.2 71.8v2.1M152.5 75.9v-2h8.1v2M156.6 77.9h-2.1v8.1h-2M156.6 71.8v2.1M180.8 75.9v-2h8.1v2"/>
<path d="M184.9 77.9h-2v8.1h-2.1M184.9 71.8v2.1M23.1 82v2M106 84v2M106 92.1v6M114.1 84v-4.1h-4.1v26.3h-14.1M114.1 92.1v2M124.2 84v4M124.2 96.1v2M132.3 86h4M132.3 84v4M132.3 96.1v2"/>
<path d="M136.3 88v20.2h-12.1v-2M152.5 84v4M152.5 96.1v2M160.6 86h4.1M160.6 84v4M160.6 96.1v2M164.7 88v20.2h-12.2v-2M180.8 84v4M180.8 96.1v2M188.9 86h4.1M188.9 84v4M188.9 96.1v2"/>
<path d="M193 88v20.2h-12.2v-2M19 112.3v4M19 114.3h6.1v8.1h22.2M41.3 118.3h6M43.3 118.3v2.1h4M45.3 116.3h2M95.9 104.2h6.1M95.9 114.3h4M95.9 110.3h4M95.9 112.3h4M114.1 100.2v6M120.2 104.2h-2v6.1h-10.2"/>
<path d="M128.2 108.2v2.1M132.3 104.2v4M148.5 104.2h-2v10.1h-22.3v-2h-16.2M156.6 108.2v2.1M160.6 104.2v4M176.8 104.2h-2v12.1h-52.6v-2h-14.2M184.9 108.2v2.1M188.9 104.2v4M15 134.5v4.1h8.1v-2.1M19 124.4v4.1M19 136.5v4.1M23.1 126.4v4.1"/>
<path d="M47.3 126.4h-32.3v4.1M47.3 134.5h-22.2v20.2h-4M47.3 136.5h-6v18.2h-4M95.9 120.4h4M95.9 130.5h2M95.9 122.4h4M95.9 124.4h4M95.9 128.5h4M95.9 126.4h2M108 124.4h16.2v-4h22.3v40.4h2M108 120.4h4.1v30.3h-14.2v44.5h2M108 122.4h14.2v-4.1h52.6v42.5h2"/>
<path d="M108 128.5h10.2v32.3h2M124.2 132.5v-2h8.1v2M128.2 134.5h-2v8.1h-2M128.2 128.5v2M152.5 132.5v-2h8.1v2M156.6 128.5v2M156.6 134.5h-2.1v8.1h-2M180.8 132.5v-2h8.1v2M184.9 128.5v2M184.9 134.5h-2v8.1h-2.1M23.1 150.7v2h-2M23.1 154.7v2.1"/>
<path d="M39.3 150.7v2h-2M39.3 154.7v2.1M124.2 140.6v4.1M124.2 152.7v2M132.3 140.6v4.1M132.3 152.7v2M132.3 142.6h4M136.3 144.7v20.2h-12.1v-2.1M152.5 140.6v4.1M152.5 152.7v2M160.6 140.6v4.1M160.6 152.7v2"/>
<path d="M160.6 142.6h4.1M164.7 144.7v20.2h-12.2v-2.1M180.8 140.6v4.1M180.8 152.7v2M188.9 140.6v4.1M188.9 152.7v2M188.9 142.6h4.1M193 144.7v20.2h-12.2v-2.1M23.1 164.9v4M23.1 177v6.1M23.1 179h26.3M39.3 164.9v4"/>
<path d="M104 166.9v-2h8.1v2M104 175v4M108 162.8v2.1M108 168.9h-2v8.1h-2M112.1 175v4M112.1 177h4M116.1 179v20.2h-12.1v-2M128.2 164.9v2M132.3 160.8v4.1M156.6 164.9v2M160.6 160.8v4.1M184.9 164.9v2"/>
<path d="M188.9 160.8v4.1M23.1 195.2v6.1M27.1 189.1h2M47.3 191.2v8M47.3 189.1h8.2M49.4 187.1v4.1M49.4 197.2v2M53.4 195.2v4h-30.3M53.4 189.1v2.1M63.5 189.1h2.1M104 187.1v2M108 199.2v2.1"/>
<path d="M112.1 187.1v2M112.1 195.2v4"/>
</g>
<g fill="#008000" stroke="#008000" stroke-width=".13">
<circle cx="124.2" cy="86" r=".4"/>
<circle cx="128.2" cy="108.2" r=".4"/>
<circle cx="132.3" cy="108.2" r=".4"/>
<circle cx="156.6" cy="108.2" r=".4"/>
<circle cx="160.6" cy="108.2" r=".4"/>
<circle cx="184.9" cy="108.2" r=".4"/>
<circle cx="188.9" cy="108.2" r=".4"/>
<circle cx="128.2" cy="164.9" r=".4"/>
<circle cx="132.3" cy="164.9" r=".4"/>
<circle cx="156.6" cy="164.9" r=".4"/>
<circle cx="160.6" cy="164.9" r=".4"/>
<circle cx="184.9" cy="164.9" r=".4"/>
<circle cx="188.9" cy="164.9" r=".4"/>
<circle cx="19" cy="138.6" r=".4"/>
<circle cx="43.3" cy="118.3" r=".4"/>
<circle cx="23.1" cy="199.2" r=".4"/>
<circle cx="47.3" cy="199.2" r=".4"/>
<circle cx="49.4" cy="199.2" r=".4"/>
<circle cx="23.1" cy="82" r=".4"/>
<circle cx="108" cy="199.2" r=".4"/>
<circle cx="112.1" cy="199.2" r=".4"/>
<circle cx="128.2" cy="73.9" r=".4"/>
<circle cx="156.6" cy="73.9" r=".4"/>
<circle cx="184.9" cy="73.9" r=".4"/>
<circle cx="128.2" cy="130.5" r=".4"/>
<circle cx="156.6" cy="130.5" r=".4"/>
<circle cx="184.9" cy="130.5" r=".4"/>
<circle cx="19" cy="114.3" r=".4"/>
<circle cx="108" cy="164.9" r=".4"/>
<circle cx="49.4" cy="77.9" r=".4"/>
<circle cx="152.5" cy="86" r=".4"/>
<circle cx="180.8" cy="86" r=".4"/>
<circle cx="124.2" cy="142.6" r=".4"/>
<circle cx="152.5" cy="142.6" r=".4"/>
<circle cx="180.8" cy="142.6" r=".4"/>
<circle cx="19" cy="126.4" r=".4"/>
<circle cx="23.1" cy="126.4" r=".4"/>
<circle cx="132.3" cy="86" r=".4"/>
<circle cx="160.6" cy="86" r=".4"/>
<circle cx="188.9" cy="86" r=".4"/>
<circle cx="132.3" cy="142.6" r=".4"/>
<circle cx="160.6" cy="142.6" r=".4"/>
<circle cx="188.9" cy="142.6" r=".4"/>
<circle cx="23.1" cy="154.7" r=".4"/>
<circle cx="23.1" cy="179" r=".4"/>
<circle cx="39.3" cy="154.7" r=".4"/>
<circle cx="49.4" cy="189.1" r=".4"/>
<circle cx="53.4" cy="189.1" r=".4"/>
<circle cx="104" cy="177" r=".4"/>
<circle cx="112.1" cy="177" r=".4"/>
</g>
<text font-size="5.7" fill="#800000" x="77.7" y="130.5" transform="rotate(-90 77.7 130.5)">ARDUINO</text>
<g font-size="2.9" fill="#808080">
<text x="99.9" y="69.8">OUTPUTS +12VDC</text>
<text x="13" y="73.9">Battery</text>
<text x="17" y="106.2">INPUTS</text>
<text x="128.3" y="191.2">https://github.com/holla2040/lucky7</text>
<text x="128.3" y="189.1">OSHW CC-BY-SA</text>
<text x="128.3" y="193.2">Craig Hollabaugh</text>
</g>
<text font-size="2.9" fill="#800000" x="71.6" y="134" transform="rotate(-90 71.6 134)">Diecimila Duemilanove</text>
<g font-size="2" fill="#808080">
<text x="13" y="77.3">JBAT</text>
<text x="125.7" y="80.9">QO1</text>
<text x="142.3" y="83.4">J1</text>
<text x="154" y="80.9">QO2</text>
<text x="170.7" y="83.4">J2</text>
<text x="182.3" y="80.9">QO3</text>
<text x="199" y="83.4">J3</text>
<text x="108.8" y="91.7" transform="rotate(-90 108.8 91.7)">D8</text>
<text x="116.9" y="99.7" transform="rotate(-90 116.9 99.7)">D13</text>
<text x="119.1" y="102.4">Q1</text>
<text x="135.1" y="103.8" transform="rotate(-90 135.1 103.8)">1</text>
<text x="147.5" y="102.4">Q2</text>
<text x="163.4" y="103.8" transform="rotate(-90 163.4 103.8)">2</text>
<text x="175.8" y="102.4">Q3</text>
<text x="191.8" y="103.8" transform="rotate(-90 191.8 103.8)">3</text>
<text x="125.7" y="137.6">QO7</text>
<text x="154" y="137.6">QO6</text>
<text x="182.3" y="137.6">QO5</text>
<text x="142.3" y="140">J7</text>
<text x="170.7" y="140">J6</text>
<text x="199" y="140">J5</text>
<text x="13" y="150.1">J9</text>
<text x="29.2" y="150.1">J10</text>
<text x="119.1" y="159">Q7</text>
<text x="135.1" y="160.4" transform="rotate(-90 135.1 160.4)">7</text>
<text x="147.5" y="159">Q6</text>
<text x="163.4" y="160.4" transform="rotate(-90 163.4 160.4)">6</text>
<text x="175.8" y="159">Q5</text>
<text x="191.8" y="160.4" transform="rotate(-90 191.8 160.4)">5</text>
<text x="105.5" y="171.9">QO4</text>
<text x="122.1" y="174.4">J4</text>
<text x="39.3" y="186.5">J8</text>
<text x="98.9" y="193.4">Q4</text>
<text x="114.9" y="194.8" transform="rotate(-90 114.9 194.8)">4</text>
</g>
<g font-size="1.7" fill="#808080">
<text x="18.9" y="81.7">1</text>
<text x="18.9" y="79.6">2</text>
<text x="137.6" y="87.7">1</text>
<text x="137.6" y="85.7">2</text>
<text x="165.9" y="87.7">1</text>
<text x="165.9" y="85.7">2</text>
<text x="194.2" y="87.7">1</text>
<text x="194.2" y="85.7">2</text>
<text x="85.4" y="102.8">AREF</text>
<text x="86.2" y="104.8">GND</text>
<text x="86.9" y="106.8">D13</text>
<text x="53.3" y="112.9">/RESET</text>
<text x="86.9" y="112.9">D10</text>
<text x="86.9" y="110.9">D11</text>
<text x="86.9" y="108.8">D12</text>
<text x="53.3" y="119">GND2</text>
<text x="53.3" y="116.9">5V</text>
<text x="53.3" y="114.9">3V</text>
<text x="87.8" y="116.9">D8</text>
<text x="87.8" y="114.9">D9</text>
<text x="53.3" y="123">VIN</text>
<text x="53.3" y="121">GND1</text>
<text x="87.8" y="125">D5</text>
<text x="87.8" y="123">D6</text>
<text x="87.8" y="121">D7</text>
<text x="53.3" y="131.1">A2</text>
<text x="53.3" y="129.1">A1</text>
<text x="53.3" y="127">A0</text>
<text x="87.8" y="131.1">D2</text>
<text x="87.8" y="129.1">D3</text>
<text x="87.8" y="127">D4</text>
<text x="53.3" y="137.2">A5</text>
<text x="53.3" y="135.1">A4</text>
<text x="53.3" y="133.1">A3</text>
<text x="87.8" y="135.1">D0</text>
<text x="87.8" y="133.1">D1</text>
<text x="137.6" y="142.3">2</text>
<text x="165.9" y="142.3">2</text>
<text x="194.2" y="142.3">2</text>
<text x="137.6" y="144.4">1</text>
<text x="165.9" y="144.4">1</text>
<text x="194.2" y="144.4">1</text>
<text x="18.9" y="154.5">1</text>
<text x="18.9" y="152.4">2</text>
<text x="35.1" y="154.5">1</text>
<text x="35.1" y="152.4">2</text>
<text x="117.4" y="178.7">1</text>
<text x="117.4" y="176.7">2</text>
<text x="45.2" y="190.9">1</text>
<text x="45.2" y="188.9">2</text>
</g>
<g font-size="1.4" fill="#808080">
<text x="29.6" y="75.5">F1</text>
<text x="56" y="73.1" transform="rotate(-90 56 73.1)">+VBAT</text>
<text x="60" y="73.1" transform="rotate(-90 60 73.1)">GND</text>
<text x="107.2" y="77.9" transform="rotate(-90 107.2 77.9)">R36</text>
<text x="125.4" y="77.9" transform="rotate(-90 125.4 77.9)">R9</text>
<text x="153.7" y="77.9" transform="rotate(-90 153.7 77.9)">R12</text>
<text x="182.1" y="77.9" transform="rotate(-90 182.1 77.9)">R15</text>
<text x="115.3" y="86" transform="rotate(-90 115.3 86)">R27</text>
<text x="125.4" y="90" transform="rotate(-90 125.4 90)">R10</text>
<text x="133.5" y="90" transform="rotate(-90 133.5 90)">R11</text>
<text x="153.7" y="90" transform="rotate(-90 153.7 90)">R13</text>
<text x="161.8" y="90" transform="rotate(-90 161.8 90)">R14</text>
<text x="182.1" y="90" transform="rotate(-90 182.1 90)">R16</text>
<text x="190.1" y="90" transform="rotate(-90 190.1 90)">R17</text>
<text x="106" y="113.5">R7</text>
<text x="106" y="111.5">R8</text>
<text x="106" y="115.5">R6</text>
<text x="18.8" y="124.2" transform="rotate(-90 18.8 124.2)">R1</text>
<text x="106" y="125.6">R4</text>
<text x="106" y="123.6">R5</text>
<text x="106" y="121.6">R35</text>
<text x="106" y="129.7">R3</text>
<text x="14.8" y="135.3" transform="rotate(-90 14.8 135.3)">C1</text>
<text x="18.8" y="136.3" transform="rotate(-90 18.8 136.3)">R2</text>
<text x="22.1" y="137.6" transform="rotate(-90 22.1 137.6)">D2</text>
<text x="125.4" y="134.5" transform="rotate(-90 125.4 134.5)">R18</text>
<text x="153.7" y="134.5" transform="rotate(-90 153.7 134.5)">R21</text>
<text x="182.1" y="134.5" transform="rotate(-90 182.1 134.5)">R24</text>
<text x="125.4" y="146.7" transform="rotate(-90 125.4 146.7)">R19</text>
<text x="133.5" y="146.7" transform="rotate(-90 133.5 146.7)">R20</text>
<text x="153.7" y="146.7" transform="rotate(-90 153.7 146.7)">R22</text>
<text x="161.8" y="146.7" transform="rotate(-90 161.8 146.7)">R23</text>
<text x="182.1" y="146.7" transform="rotate(-90 182.1 146.7)">R25</text>
<text x="190.1" y="146.7" transform="rotate(-90 190.1 146.7)">R26</text>
<text x="22.9" y="165.4" transform="rotate(-90 22.9 165.4)">R28</text>
<text x="39.1" y="165.4" transform="rotate(-90 39.1 165.4)">R29</text>
<text x="27.1" y="168.9" transform="rotate(-90 27.1 168.9)">https:/ learn.adafruit.com/photocells/using-a-photocell</text>
<text x="105.2" y="168.9" transform="rotate(-90 105.2 168.9)">R32</text>
<text x="105.2" y="181" transform="rotate(-90 105.2 181)">R33</text>
<text x="113.3" y="181" transform="rotate(-90 113.3 181)">R34</text>
<text x="49.2" y="187.7" transform="rotate(-90 49.2 187.7)">R30</text>
<text x="61.5" y="190.3">R31</text>
<text x="20.1" y="193.2" transform="rotate(-90 20.1 193.2)">U1</text>
<text x="53.2" y="196" transform="rotate(-90 53.2 196)">C2</text>
<text x="48.4" y="198.2" transform="rotate(-90 48.4 198.2)">D1</text>
</g>
<g font-size="1.4" fill="#800000">
<text x="21.1" y="189.6">VOUT</text>
<text x="22.1" y="186.6">VCC</text>
<text x="22.1" y="192.7">GND</text>
</g>
<g font-size="1.1" fill="#808080">
<text x="128.9" y="77.1">P-CH</text>
<text x="132.7" y="77.5">S</text>
<text x="157.2" y="77.1">P-CH</text>
<text x="161" y="77.5">S</text>
<text x="185.5" y="77.1">P-CH</text>
<text x="189.3" y="77.5">S</text>
<text x="129.3" y="79.1">G</text>
<text x="132.7" y="83.2">D</text>
<text x="157.6" y="79.1">G</text>
<text x="161" y="83.2">D</text>
<text x="185.9" y="79.1">G</text>
<text x="189.3" y="83.2">D</text>
<text x="120.8" y="99.3">N-CH</text>
<text x="124.6" y="99.7">D</text>
<text x="149.1" y="99.3">N-CH</text>
<text x="152.9" y="99.7">D</text>
<text x="177.4" y="99.3">N-CH</text>
<text x="181.2" y="99.7">D</text>
<text x="102.9" y="104.6">GND</text>
<text x="121.2" y="104">G</text>
<text x="124.6" y="105.4">S</text>
<text x="149.5" y="104">G</text>
<text x="152.9" y="105.4">S</text>
<text x="177.8" y="104">G</text>
<text x="181.2" y="105.4">S</text>
<text x="35.2" y="114.3">VCC from Arduino PS</text>
<text x="37.8" y="118.8">GND</text>
<text x="42" y="116.7">VCC</text>
<text x="25.1" y="126.4">BATTERY_SENSE</text>
<text x="98.8" y="130.9">IRSENSOR</text>
<text x="98.8" y="126.8">UI</text>
<text x="128.9" y="133.7">P-CH</text>
<text x="129.3" y="135.7">G</text>
<text x="132.7" y="134.1">S</text>
<text x="157.2" y="133.7">P-CH</text>
<text x="157.6" y="135.7">G</text>
<text x="161" y="134.1">S</text>
<text x="185.5" y="133.7">P-CH</text>
<text x="185.9" y="135.7">G</text>
<text x="189.3" y="134.1">S</text>
<text x="132.7" y="139.8">D</text>
<text x="161" y="139.8">D</text>
<text x="189.3" y="139.8">D</text>
<text x="23.5" y="149.8" transform="rotate(-90 23.5 149.8)">VCC</text>
<text x="39.7" y="149.8" transform="rotate(-90 39.7 149.8)">VCC</text>
<text x="120.8" y="156">N-CH</text>
<text x="149.1" y="156">N-CH</text>
<text x="177.4" y="156">N-CH</text>
<text x="13" y="158.8">PHOTOCELL1</text>
<text x="29.2" y="158.8">PHOTOCELL2</text>
<text x="121.2" y="160.6">G</text>
<text x="124.6" y="156.4">D</text>
<text x="149.5" y="160.6">G</text>
<text x="152.9" y="156.4">D</text>
<text x="177.8" y="160.6">G</text>
<text x="181.2" y="156.4">D</text>
<text x="124.6" y="162">S</text>
<text x="152.9" y="162">S</text>
<text x="181.2" y="162">S</text>
<text x="108.6" y="168.1">P-CH</text>
<text x="109" y="170.1">G</text>
<text x="112.5" y="168.5">S</text>
<text x="23.5" y="176.1" transform="rotate(-90 23.5 176.1)">VCC</text>
<text x="112.5" y="174.2">D</text>
<text x="30.1" y="189.5">IRSENSOR</text>
<text x="66.5" y="189.5">UI</text>
<text x="100.5" y="190.3">N-CH</text>
<text x="104.4" y="190.8">D</text>
<text x="39.3" y="195.2">USER BTN</text>
<text x="101" y="195">G</text>
<text x="104.4" y="196.4">S</text>
<text x="17" y="201.3" transform="rotate(-90 17 201.3)">https:/ learn.adafruit.com/ir-sensor/using-an-ir-sensor</text>
</g>
</svg>
